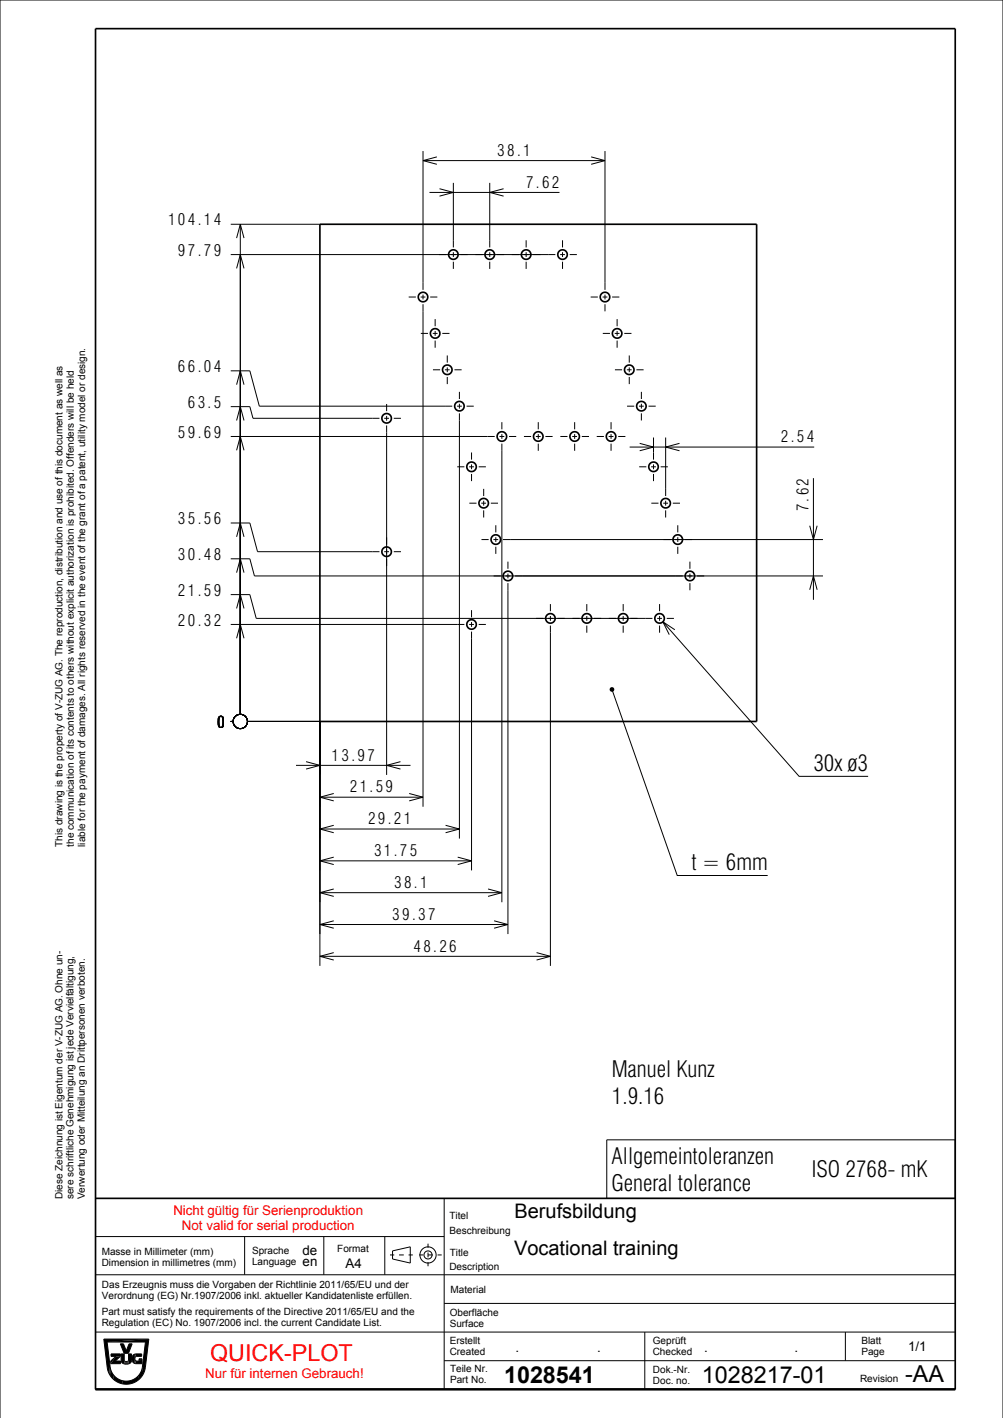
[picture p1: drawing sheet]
<svg xmlns="http://www.w3.org/2000/svg" width="210mm" height="297mm" viewBox="0 0 210 297" stroke-linecap="round" stroke-linejoin="round" font-family="sans-serif">
<g fill="#000">
<path d="M23 286.2l.3 2.2-.4-.6z" fill-rule="evenodd"/>
<path d="M23.1 286.8l.6 1.1 .1 1-.5-.5z" fill-rule="evenodd"/>
<path d="M23.7 287.9a3.4 3.4 0 0 0 2 1.3v.7l-1.4-.6-.5-.4z" fill-rule="evenodd"/>
<path d="M24.3 284.1h.9l-1.1 1h1.1v.5h-2z" fill-rule="evenodd"/>
<path d="M23.2 285.1l1.1-1-1.1 1.5z" fill-rule="evenodd"/>
<path d="M25.2 281.5h.6l.6 1.4 .6-1.4h.7l-.8 2h-.9z" fill-rule="evenodd"/>
<path d="M23.2 283.6h2v.5h-2z" fill-rule="evenodd"/>
<path d="M25.4 283.6v1.4z" fill-rule="evenodd"/>
<path d="M25.7 289.2a3.4 3.4 0 0 0 3.3-1.1l.1 .8a4 4 0 0 1-3.4 1z" fill-rule="evenodd"/>
<path d="M25.4 283.6h.6v2.1l-.4-.2-.2-.4z" fill-rule="evenodd"/>
<path d="M26 284.9v.8z" fill-rule="evenodd"/>
<path d="M26 285l.1 .7z" fill-rule="evenodd"/>
<path d="M26.1 285v.7z" fill-rule="evenodd"/>
<path d="M26.1 285.1l.1 .6z" fill-rule="evenodd"/>
<path d="M26.1 285.1l.1 .6z" fill-rule="evenodd"/>
<path d="M26.2 285.1l.1 .1v.5h-.1z" fill-rule="evenodd"/>
<path d="M26.3 285.2h.2v.5h-.2z" fill-rule="evenodd"/>
<path d="M26.5 285.2h.2v.5h-.2z" fill-rule="evenodd"/>
<path d="M26.7 285.2v.5z" fill-rule="evenodd"/>
<path d="M26.8 285.1v.6z" fill-rule="evenodd"/>
<path d="M26.9 285l-.1 .7z" fill-rule="evenodd"/>
<path d="M26.9 285v.7z" fill-rule="evenodd"/>
<path d="M26.9 283.6v2.1z" fill-rule="evenodd"/>
<path d="M26.9 283.6h.6v1.5l-.6 .6z" fill-rule="evenodd"/>
<path d="M27.9 283.8l.3-.2v2l-.4-.3-.2-.5 .1-.6z" fill-rule="evenodd"/>
<path d="M28.2 283.6v1z" fill-rule="evenodd"/>
<path d="M28.2 284.6v1z" fill-rule="evenodd"/>
<path d="M28.2 283.6v1z" fill-rule="evenodd"/>
<path d="M28.2 284.7l.1 .9z" fill-rule="evenodd"/>
<path d="M28.3 283.6v.7z" fill-rule="evenodd"/>
<path d="M28.3 284.9v.7z" fill-rule="evenodd"/>
<path d="M28.4 284.9v.7z" fill-rule="evenodd"/>
<path d="M28.3 283.6l.1 .6z" fill-rule="evenodd"/>
<path d="M28.4 285l.1 .6z" fill-rule="evenodd"/>
<path d="M28.4 283.6v.6z" fill-rule="evenodd"/>
<path d="M29.8 286.4l.2 1.4-.9 1.1-.1-.8 .6-1.1z" fill-rule="evenodd"/>
<path d="M28.5 283.6h1.2v.5h-1.2z" fill-rule="evenodd"/>
<path d="M28.5 285l.6 .1 .6-.5v1h-1.2z" fill-rule="evenodd"/>
<path d="M29.1 284.6h.6l-.6 .5z" fill-rule="evenodd"/>
<path d="M22.4 281.1l8.8-.6-.8 5.9-.4 1.4-.2-1.4 .7-5.3z" fill-rule="evenodd"/>
<path d="M21.7 280.5h9.5l-8.8 .6 .6 5.1-.1 1.6-.5-1.4z" fill-rule="evenodd"/>
<circle cx="128.1" cy="144.4" r=".5"/>
</g>
<g fill="none" stroke="#000" stroke-width=".21">
<path d="M88.6 31.6v29.1M88.6 33.6h38.1M91.5 32.9l-2.9 .7 2.9 .8M92 39.5l2.9 .8-2.9 .8M94.9 38.3v13.5M102.5 38.3v13.5M105.4 39.5l-2.9 .8 2.9 .8M123.8 32.9l2.9 .7-2.9 .8M126.7 31.6v29.1M48.3 53.3h68M48.3 47h18.7M49.5 56.2l.8-2.9 .8 2.9"/>
<path d="M49.5 49.9l.8-2.9 .8 2.9M50.3 47v102.6M89.9 40.3h27.2M94.9 52.8v1M94.9 54.8v1.5M102.5 52.8v1M102.5 54.8v1.5M110.2 50.3v1.5M110.2 52.8v1M110.2 54.8v1.5M117.3 53.3h1M117.8 50.3v1.5"/>
<path d="M117.8 52.8v1M117.8 54.8v1.5M119.3 53.3h1.5M48.3 77.7h4l2 7.4h40.4M85.6 62.2h1.5M88.1 62.2h1M88.1 69.8h1.5M88.6 61.7v1M88.6 63.7v105.3M90.1 62.2h1.5M90.6 69.8h1M90.6 77.5h1.5"/>
<path d="M91.1 66.8v1.5M91.1 69.3v1M91.1 71.3v1.5M92.6 69.8h1.5M93.1 77.5h1M93.6 74.5v1.5M93.6 77v1M93.6 79v1.5M95.1 77.5h1.6M123.7 62.2h1.5M126.2 62.2h1M126.2 69.8h1.5"/>
<path d="M126.7 61.7v1M126.7 63.7v1.5M128.2 62.2h1.5M128.7 69.8h1M128.7 77.5h1.5M129.2 66.8v1.5M129.2 69.3v1M129.2 71.3v1.5M130.7 69.8h1.5M131.2 77.5h1M131.7 74.5v1.5M131.7 77v1"/>
<path d="M131.7 79v1.5M133.2 77.5h1.6M48.3 91.4h55.3M48.3 85.2h4l.7 2.4h26.4M49.5 94.3l.8-2.9 .8 2.9M49.5 88.1l.8-2.9 .8 2.9M49.5 80.6l.8-2.9 .8 2.9M80.4 87.6h1M80.9 84.6v1.5M80.9 87.1v1M80.9 89.1v73.2M82.4 87.6h1.6"/>
<path d="M95.7 85.1h1M95.7 97.8h1.5M96.2 82.1v1.5M96.2 84.6v1M96.2 86.6v89M97.7 85.1h1.5M98.2 97.8h1M98.7 94.8v1.5M98.7 97.3v1M98.7 99.3v1.5M100.2 97.8h1.5M104.6 91.4h1"/>
<path d="M105.1 88.4v1.5M105.1 90.9v1M105.1 92.9v96.1M106.6 91.4h1.5M109.7 91.4h1.5M112.2 91.4h1M112.7 88.4v1.5M112.7 90.9v1M112.7 92.9v1.5M114.2 91.4h1.5M117.3 91.4h1.5M119.8 91.4h1"/>
<path d="M120.3 88.4v1.5M120.3 90.9v1M120.3 92.9v1.5M121.8 91.4h1.5M124.9 91.4h1.5M127.4 91.4h1M127.9 88.4v1.5M127.9 90.9v1M127.9 92.9v1.5M129.4 91.4h1.5M131.3 85.1h1.5M131.8 93.6h38.7"/>
<path d="M133.8 85.1h1M133.8 97.8h1.5M133.9 92.9l2.9 .7-2.9 .8M134.3 82.1v1.5M134.3 84.6v1M134.3 86.6v1.5M135.8 85.1h1.5M136.3 97.8h1M136.8 91.6v4.7M136.8 97.3v1M136.8 99.3v1.5M138.3 97.8h1.5"/>
<path d="M139.4 91.6v12.3M142.3 92.9l-2.9 .7 2.9 .8M48.3 117h4l1 3.6h119M48.3 109.5h4l1.6 6.1h25.5M49.5 119.9l.8-2.9 .8 2.9M49.5 112.4l.8-2.9 .8 2.9M80.4 115.6h1M82.4 115.6h1.6M98.3 105.4h1.5M100.8 105.4h1M100.8 113h1.5M101.3 102.4v1.5"/>
<path d="M101.3 104.9v1M101.3 106.9v1.5M102.8 105.4h1.5M103.3 113h1M103.8 110v1.5M103.8 112.5v1M103.8 114.5v1.5M105.3 113h67M106.3 117.6v1.5M136.4 105.4h1.5M138.9 105.4h1M139.4 104.9v1"/>
<path d="M139.4 106.9v1.5M140.9 105.4h1.5M141.9 110v1.5M141.9 112.5v1M141.9 114.5v1.5M144.4 117.6v1.5M169.5 110.1l.8 2.9 .8-2.9M170.3 100.1v25.5M48.3 130.8h48.9M48.3 124.5h4l1.3 5h83M49.5 133.7l.8-2.9 .8 2.9M49.5 127.4l.8-2.9 .8 2.9"/>
<path d="M98.2 130.8h1M98.7 127.8v1.5M98.7 130.3v1M98.7 132.3v50M100.2 130.8h1.5M106.3 120.1v1M106.3 122.1v73.5M115.2 126.5v1.5M115.2 129v1M115.2 131v71.3M122.9 126.5v1.5M122.9 129v1"/>
<path d="M122.9 131v1.5M130.5 126.5v1.5M130.5 129v1M130.5 131v1.5M137.6 129.5h1M138.1 126.5v1.5M138.1 129v1M138.1 131v1.5M138.8 130.2l28.5 32.4h14.5M139.6 129.5h1.5M141.3 131.9l-2.5-1.7 1.3 2.7M144.4 120.1v1"/>
<path d="M144.4 122.1v1.5M169.5 123.5l.8-2.9 .8 2.9M48.3 151.1h.5M51.8 151.1h15.2v51.2M64.1 159.5l2.9 .8-2.9 .8M83.8 159.5l-2.9 .8 2.9 .8M128.1 144.4l13.7 39h18.9M62 160.3h23.9M67 167h21.6M67 173.6h29.2M69.9 166.2l-2.9 .8 2.9 .7M69.9 179.5l-2.9 .8 2.9 .8"/>
<path d="M69.9 172.9l-2.9 .7 2.9 .8M85.7 166.2l2.9 .8-2.9 .7M93.3 172.9l2.9 .7-2.9 .8M95.8 179.5l2.9 .8-2.9 .8M67 187h38.1M67 193.6h39.3M67 180.3h31.7M69.9 186.2l-2.9 .8 2.9 .7M69.9 199.5l-2.9 .8 2.9 .8M69.9 192.9l-2.9 .7 2.9 .8M102.2 186.2l2.9 .8-2.9 .7M103.5 192.9l2.8 .7-2.8 .8"/>
<path d="M112.3 199.5l2.9 .8-2.9 .8M67 200.3h48.2M127 238.7h73v12.3h-73zM20 259h73M51.2 259v8M67.8 259v8M80.6 259v8M93 251v40M20 279h180M20 267h180M81.7 262.8h.8M82.2 262l3.7-.8v3.3l-3.7-.8z"/>
<path d="M83.5 262.8h1M85.5 262.8h.9M87.8 262.8h.8M89.6 262.8h1M89.6 260.5v.8M89.6 262.3v1M89.6 264.3v.9M91.6 262.8h.9M93 273h107M135 279v12M177 279v6M0 297v-297h210v297"/>
<path d="M21.7 280.5h9.5l-.8 5.9a4 4 0 0 1-4 3.5 4 4 0 0 1-4-3.5zM22.4 281.1h8.1l-.7 5.3a3.4 3.4 0 0 1-3.5 2.9 3.4 3.4 0 0 1-3.3-3.1zM23.2 283.6h2v.5l-1.1 1h1.1v.5h-2v-.5l1.1-1h-1.1zM25.2 281.5h.6l.6 1.4 .6-1.4h.7l-.8 2h-.9zM25.4 283.6h.6v1.3a.5 .5 0 0 0 .5 .3 .5 .5 0 0 0 .4-.3v-1.3h.6v1.4a1.18 1.18 0 0 1-1 .7 1.18 1.18 0 0 1-1.1-.7zM27.8 283.9l.4-.3h1.5v.5h-1.1a.5 .5 0 0 0-.4 .5 .5 .5 0 0 0 .4 .5h.5v-.5h.6v1h-1.2a1.08 1.08 0 0 1-.7-1.7zM93 285h107"/>
<circle cx="50.3" cy="151.1" r="1.5"/>
<circle cx="89.6" cy="262.8" r=".85"/>
<circle cx="89.6" cy="262.8" r="1.7"/>
</g>
<g fill="none" stroke="#000" stroke-width=".35">
<path d="M20 6h180v285h-180zM67 47h91.4v104.1h-91.4zM20 251h180"/>
<circle cx="94.9" cy="53.3" r="1"/>
<circle cx="102.5" cy="53.3" r="1"/>
<circle cx="110.2" cy="53.3" r="1"/>
<circle cx="117.8" cy="53.3" r="1"/>
<circle cx="88.6" cy="62.2" r="1"/>
<circle cx="91.1" cy="69.8" r="1"/>
<circle cx="93.6" cy="77.5" r="1"/>
<circle cx="126.7" cy="62.2" r="1"/>
<circle cx="129.2" cy="69.8" r="1"/>
<circle cx="131.7" cy="77.5" r="1"/>
<circle cx="80.9" cy="87.6" r="1"/>
<circle cx="96.2" cy="85.1" r="1"/>
<circle cx="98.7" cy="97.8" r="1"/>
<circle cx="105.1" cy="91.4" r="1"/>
<circle cx="112.7" cy="91.4" r="1"/>
<circle cx="120.3" cy="91.4" r="1"/>
<circle cx="127.9" cy="91.4" r="1"/>
<circle cx="134.3" cy="85.1" r="1"/>
<circle cx="136.8" cy="97.8" r="1"/>
<circle cx="80.9" cy="115.6" r="1"/>
<circle cx="101.3" cy="105.4" r="1"/>
<circle cx="103.8" cy="113" r="1"/>
<circle cx="139.4" cy="105.4" r="1"/>
<circle cx="141.9" cy="113" r="1"/>
<circle cx="98.7" cy="130.8" r="1"/>
<circle cx="106.3" cy="120.6" r="1"/>
<circle cx="115.2" cy="129.5" r="1"/>
<circle cx="122.9" cy="129.5" r="1"/>
<circle cx="130.5" cy="129.5" r="1"/>
<circle cx="138.1" cy="129.5" r="1"/>
<circle cx="144.4" cy="120.6" r="1"/>
</g>
<text font-size="4.9" fill="#f00" x="44" y="285">QUICK-PLOT</text>
<g font-size="4.9">
<text x="105.5" y="289.6">1028541</text>
<text x="147" y="289.7">1028217-01</text>
<text x="189.5" y="289.5">-AA</text>
</g>
<g font-size="4.7">
<text x="170.3" y="161.5">30x ø3</text>
<text x="144.8" y="182.3">t = 6mm</text>
<text x="128.1" y="225.6">Manuel Kunz</text>
<text x="128.1" y="231.2">1.9.16</text>
<text x="128" y="243.8">Allgemeintoleranzen</text>
<text x="128" y="249.4">General tolerance</text>
<text x="170" y="246.6">ISO 2768- mK</text>
</g>
<g font-size="4.2">
<text x="107.7" y="255.2">Berufsbildung</text>
<text x="107.6" y="262.9">Vocational training</text>
</g>
<g font-size="3.4">
<text x="104.1" y="32.6">38.1</text>
<text x="110.2" y="39.3">7.62</text>
<text x="35.2" y="47.2">104.14</text>
<text x="37.3" y="53.6">97.79</text>
<text x="37.3" y="77.9">66.04</text>
<text x="39.3" y="85.4">63.5</text>
<text x="37.3" y="91.7">59.69</text>
<text x="163.5" y="92.6">2.54</text>
<text x="169.3" y="107.1" transform="rotate(-90 169.3 107.1)">7.62</text>
<text x="37.3" y="109.8">35.56</text>
<text x="37.3" y="117.3">30.48</text>
<text x="37.3" y="124.8">21.59</text>
<text x="37.3" y="131">20.32</text>
<text x="47.1" y="149.9" transform="rotate(-180 47.1 149.9)">0</text>
<text x="69.4" y="159.3">13.97</text>
<text x="73.2" y="166">21.59</text>
<text x="77.1" y="172.6">29.21</text>
<text x="78.3" y="179.3">31.75</text>
<text x="82.5" y="186">38.1</text>
<text x="82.1" y="192.6">39.37</text>
<text x="86.6" y="199.3">48.26</text>
</g>
<g font-size="2.8" fill="#f00">
<text x="36.3" y="254.5">Nicht gültig für Serienproduktion</text>
<text x="38.1" y="257.6">Not valid for serial production</text>
<text x="43" y="288.6">Nur für internen Gebrauch!</text>
</g>
<g font-size="2.8">
<text x="63.3" y="262.9">de</text>
<text x="63.4" y="265.1">en</text>
<text x="72.4" y="265.7">A4</text>
<text x="108" y="283.2">.</text>
<text x="125" y="283.1">.</text>
<text x="147.4" y="283.2">.</text>
<text x="166.4" y="283.1">.</text>
<text x="190.1" y="283">1/1</text>
</g>
<g font-size="2.1">
<text x="13.1" y="177.4" transform="rotate(-90 13.1 177.4)">This drawing is the property of V-ZUG AG. The reproduction, distribution and use of this document as well as</text>
<text x="15.5" y="177.4" transform="rotate(-90 15.5 177.4)">the communication of its contents to others without explicit authorization is prohibited. Offenders will be held</text>
<text x="17.8" y="177.4" transform="rotate(-90 17.8 177.4)">liable for the payment of damages. All rights reserved in the event of the grant of a patent, utility model or design.</text>
<text x="13.1" y="251.2" transform="rotate(-90 13.1 251.2)">Diese Zeichnung ist Eigentum der V-ZUG AG. Ohne un-</text>
<text x="15.4" y="251.2" transform="rotate(-90 15.4 251.2)">sere schriftliche Genehmigung ist jede Vervielfältigung,</text>
<text x="17.7" y="251.2" transform="rotate(-90 17.7 251.2)">Verwertung oder Mitteilung an Drittpersonen verboten.</text>
<text x="94.1" y="255.2">Titel</text>
<text x="21.3" y="262.8">Masse in Millimeter (mm)</text>
<text x="52.8" y="262.7">Sprache</text>
<text x="70.6" y="262.2">Format</text>
<text x="94.1" y="258.5">Beschreibung</text>
<text x="94.2" y="263">Title</text>
<text x="21.3" y="265.1">Dimension in millimetres (mm)</text>
<text x="21.3" y="269.8">Das Erzeugnis muss die Vorgaben der Richtlinie 2011/65/EU und der</text>
<text x="52.8" y="265">Language</text>
<text x="94.1" y="266.1">Description</text>
<text x="21.3" y="275.4">Part must satisfy the requirements of the Directive 2011/65/EU and the</text>
<text x="21.3" y="272.1">Verordnung (EG) Nr.1907/2006 inkl. aktueller Kandidatenliste erfüllen.</text>
<text x="94.2" y="275.6">Oberfläche</text>
<text x="94.3" y="270.7">Material</text>
<text x="21.3" y="277.8">Regulation (EC) No. 1907/2006 incl. the current Candidate List.</text>
<text x="94.2" y="281.4">Erstellt</text>
<text x="94.2" y="278">Surface</text>
<text x="136.7" y="281.4">Geprüft</text>
<text x="180.3" y="281.5">Blatt</text>
<text x="94.2" y="283.8">Created</text>
<text x="94.2" y="287.4">Teile Nr.</text>
<text x="136.7" y="283.8">Checked</text>
<text x="136.7" y="287.6">Dok.-Nr.</text>
<text x="180.3" y="283.8">Page</text>
<text x="94.2" y="289.8">Part No.</text>
<text x="136.7" y="289.9">Doc. no.</text>
<text x="180.1" y="289.4">Revision</text>
</g>
</svg>
